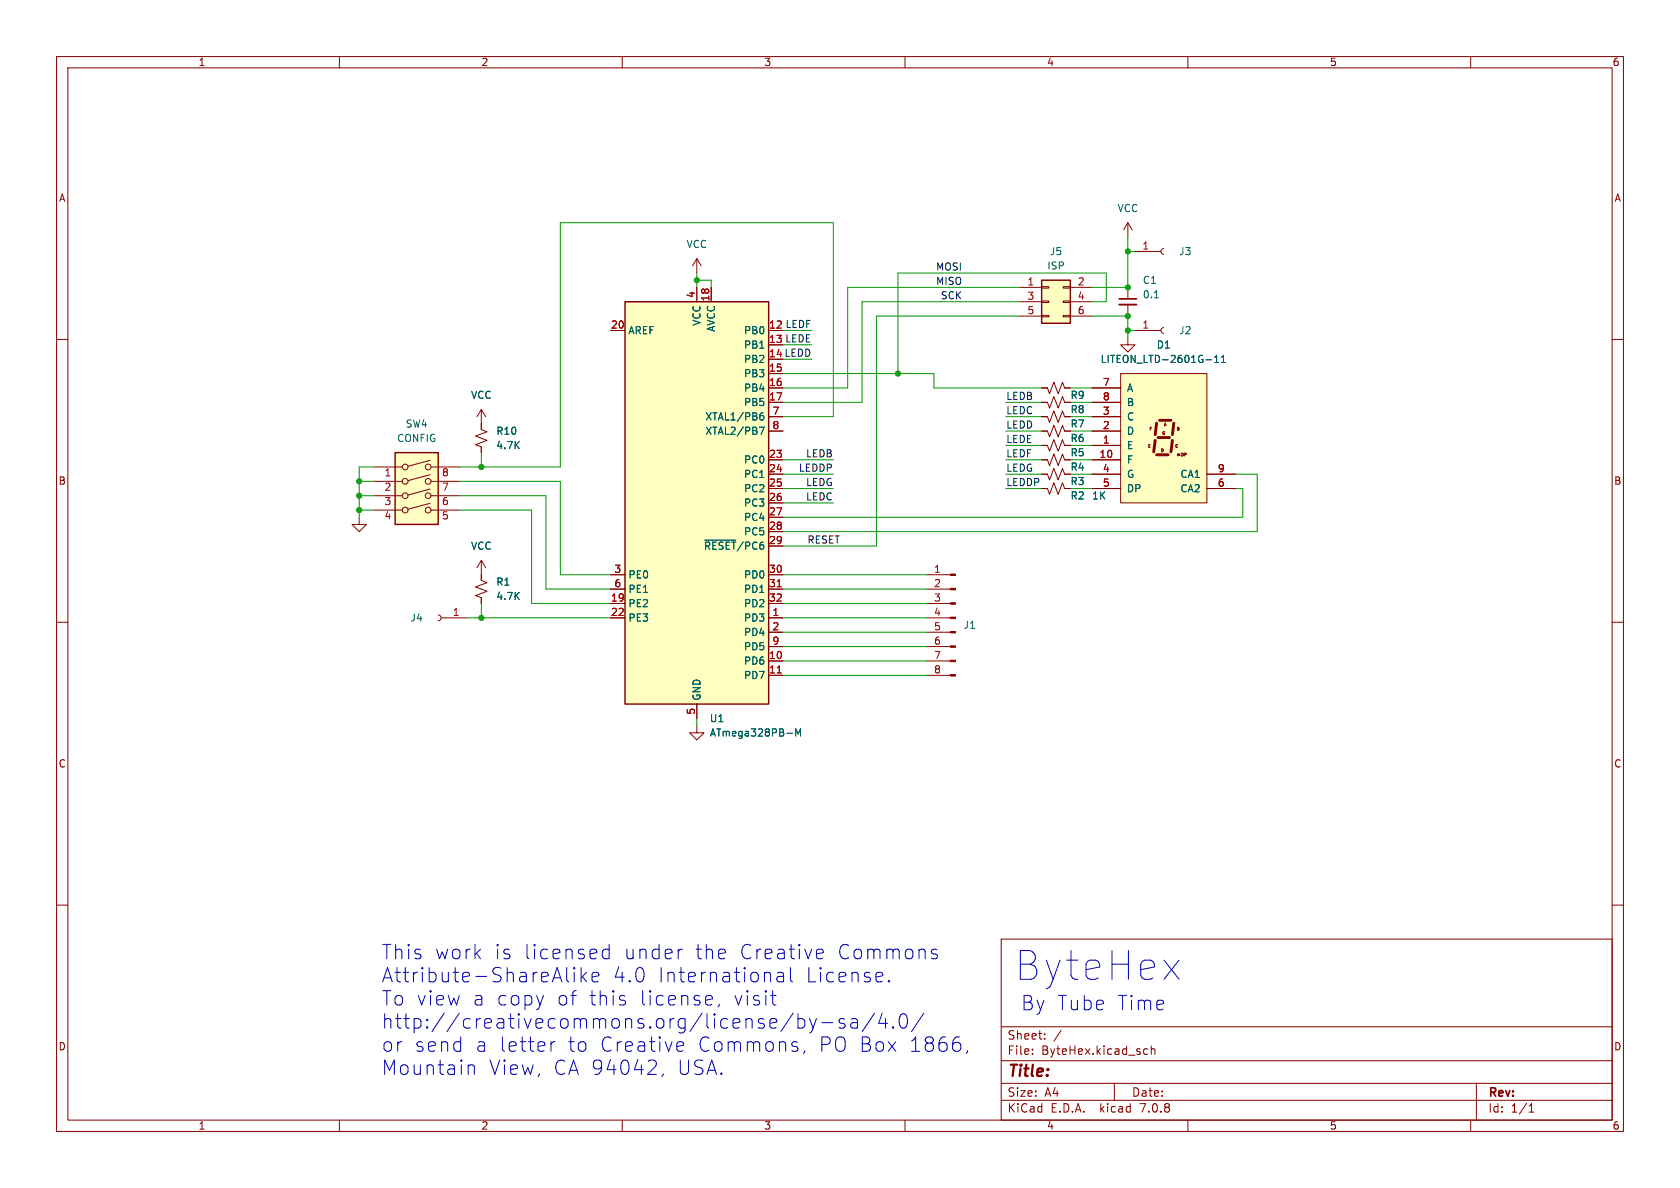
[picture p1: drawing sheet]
<svg xmlns="http://www.w3.org/2000/svg" width="297mm" height="210mm" viewBox="0 0 297 210" stroke-linecap="round" stroke-linejoin="round" font-family="sans-serif">
<g fill="none" stroke="#840000" stroke-width=".18">
<path d="M10 10h277v190h-277zM12 12h273v186h-273zM60 10v2M110 10v2M160 10v2M210 10v2M260 10v2M10 60h2M285 60h2M85.1 74.9v1l1 .4-2 .8 2 .8-2 .7 1 .4v1M184.1 76.2h1.1l.3 1 .8-2 .8 2 .7-2 .4 1h1M198.1 66h15.3v22.9h-15.3z"/>
<path d="M63.5 91.4v1.3h1.3l-1.3 1.3-1.3-1.3h1.3M66 82.6h5.1M66 85.1h5.1M66 87.6h5.1M66 90.2h5.1M76 89l-3.9 1M76 86.5l-3.9 1M76 83.9l-3.9 1.1M76 81.4l-3.9 1M76.2 82.6h5.1M76.2 85.1h5.1M76.2 87.6h5.1"/>
<path d="M76.2 90.2h5.1M85.1 99.1v3.5l1 .4-2 .8 2 .7-2 .8 1 .4v1M85.1 99.1l-.8 1.2M85.1 99.1l.8 1.2M184.1 86.4h1.1l.3 1 .8-2.1 .8 2.1 .7-2.1 .4 1.1h1M10 110h2M77.5 108.7l.3 .2 .2 .3-.2 .4-.3 .1M78 109.2h4.5M285 110h2M123.2 128.3v1.2h1.3l-1.3 1.3-1.3-1.3h1.3M10 160h2M285 160h2"/>
<path d="M177 166h108v32h-108zM60 198v2M110 198v2M160 198v2M177 194.5h108M177 191.5h108M177 187.5h108M177 181.5h108M182.5 186.3v.1M182.5 185.5v.1M184.7 183.6v.1M184.7 182.8v.1"/>
<path d="M187.6 182.1l-1.3 2M197 191.5v3M202.3 186.3h.6M202.3 185.5h.6M203.5 185.5l.2-.1 .4 .1 .1 .9M203.5 184.9v1.5M210 198v2M260 198v2M261 191.5v6.5M270.3 196.6h.9M270.3 195.5l.4-.4v1.5"/>
<circle cx="71.6" cy="90.2" r=".51"/>
<circle cx="71.6" cy="87.6" r=".51"/>
<circle cx="71.6" cy="85.1" r=".51"/>
<circle cx="71.6" cy="82.6" r=".51"/>
<circle cx="75.7" cy="90.2" r=".51"/>
<circle cx="75.7" cy="85.1" r=".51"/>
<circle cx="75.7" cy="82.6" r=".51"/>
<circle cx="75.7" cy="87.6" r=".51"/>
</g>
<g fill="#ffffc2" stroke="#ffffc2" stroke-width=".18">
<path d="M69.8 80h7.7v12.7h-7.7z"/>
<path d="M198.1 66h15.3v22.9h-15.3z"/>
</g>
<path d="M69.8 80h7.7v12.7h-7.7z" fill="none" stroke="#840000" stroke-width=".25"/>
<path d="M204.2 77.9l-.2 2M204.5 74.8l-.3 2M204.7 77.3h2.1M205 74.3h2M207.3 77.9l-.3 2M207.5 74.8l-.2 2M204.5 80.4h2" fill="none" stroke="#840000" stroke-width=".51"/>
<circle cx="208.3" cy="80.4" r=".25" fill="#840000"/>
<g fill="none" stroke="#840000" stroke-width=".18">
<path d="M199.4 39.4l.8 1.2M199.4 39.4v2.5M199.4 39.4l-.8 1.2M107.9 58.4h2.6M123.2 45.7v2.6M123.2 50.8v2.5M123.2 45.7l-.8 1.3M123.2 45.7l.8 1.3M125.7 50.8v2.5M180.3 50.8h3.8M180.3 53.3h3.8M180.3 55.9h3.8"/>
<path d="M184.1 55.8h1.3v.2h-1.3zM184.1 53.2h1.3v.3h-1.3zM184.1 50.7h1.3v.2h-1.3zM188 55.8h1.2v.2h-1.2zM188 53.2h1.2v.3h-1.2zM188 50.7h1.2v.2h-1.2zM189.2 50.8h3.8M189.2 53.3h3.8M189.2 55.9h3.8M199.4 59.7v1.3h-1.3l1.3 1.2 1.3-1.2h-1.3M199.4 50.8v2M199.4 53.8v2.1"/>
<path d="M200.7 44.5h4.5M200.7 58.4h4.5M205.7 43.9l-.3 .2-.2 .3 .2 .4 .3 .2M205.7 57.9l-.3 .1-.2 .4 .2 .4 .3 .1M85.1 72.4l-.8 1.3M85.1 72.4v3.5M85.1 79v1M85.1 72.4l.8 1.3M135.9 76.2h2.5M135.9 73.7h2.5M135.9 68.6h2.5M135.9 71.1h2.5"/>
<path d="M135.9 66h2.5M184.1 68.6h1.1l.3 1 .8-2 .8 2 .7-2 .4 1h1M184.1 71.1h1.1l.3 1 .8-2 .8 2 .7-2 .4 1h1M184.1 73.7h1.1l.3 1 .8-2.1 .8 2.1 .7-2.1 .4 1.1h1M184.1 78.7h1.1l.3 1.1 .8-2.1 .8 2.1 .7-2.1 .4 1h1M184.1 76.2h1.1M188.2 76.2h1M193 78.7h5.1M193 76.2h5.1M193 73.7h5.1M193 68.6h5.1M193 71.1h5.1"/>
<path d="M203.3 78.6h-.2v.5M203.6 75.5h-.2v.5M205.5 79.4l-.1-.1v.6M205.8 75.3l.2-.5 .2 .5M208.4 75.6l-.3-.1v.5M135.9 81.3h2.5M135.9 83.8h2.5M135.9 86.4h2.5M135.9 88.9h2.5M135.9 91.4h2.5M135.9 94h2.5M135.9 96.5h2.5"/>
<path d="M184.1 83.8h1.1l.3 1 .8-2 .8 2 .7-2 .4 1h1M184.1 81.3h1.1l.3 1 .8-2 .8 2 .7-2 .4 1h1M184.1 86.4h1.1M188.2 86.4h1M193 81.3h5.1M193 83.8h5.1M193 86.4h5.1M209.1 80.1h-.2v.5M209.7 80.1h-.3v.5M213.4 83.8h5M213.4 86.4h5M85.1 101.6v1"/>
<path d="M85.1 105.7v1M107.9 109.2h2.6M107.9 106.7h2.6M107.9 104.1h2.6M107.9 101.6h2.6M135.9 119.4h2.5M135.9 116.8h2.5M135.9 114.3h2.5M135.9 111.8h2.5M135.9 109.2h2.5M135.9 106.7h2.5M135.9 104.1h2.5"/>
<path d="M135.9 101.6h2.5M163.8 119.4h4.2M163.8 116.8h4.2M163.8 114.3h4.2M163.8 111.8h4.2M163.8 109.2h4.2M163.8 106.7h4.2M163.8 104.1h4.2M163.8 101.6h4.2M123.2 124.5v2.5"/>
</g>
<path d="M204.1 52.6h.7M134.3 75.5h.8l-.5 1.3M134.4 73.6l.4-.1 .2 .2-.1 .5h-.3l-.2-.1M134.9 73h-.3l-.2 .3M213.2 63.6h1M214.7 64.1h.7M214.7 63.2l.4-.4v1.3M215.9 64.1h.8M215.9 63.2l.4-.4v1.3M124.6 95.5h5.5M139.1 129.6h1M140.7 130.1v-1.3l.4 1 .4-1v1.3" fill="none" stroke="#006464" stroke-width=".18"/>
<g fill="#840000" stroke="#840000" stroke-width=".18">
<path d="M168 119.3h.9v.2h-.9z"/>
<path d="M168 116.7h.9v.3h-.9z"/>
<path d="M168 114.2h.9v.2h-.9z"/>
<path d="M168 111.6h.9v.3h-.9z"/>
<path d="M168 109.1h.9v.2h-.9z"/>
<path d="M168 106.6h.9v.2h-.9z"/>
<path d="M168 104h.9v.3h-.9z"/>
<path d="M168 101.5h.9v.2h-.9z"/>
</g>
<path d="M197.9 53.8h3" fill="none" stroke="#840000" stroke-width=".33"/>
<path d="M197.9 52.8h3" fill="none" stroke="#840000" stroke-width=".3"/>
<g fill="#ffffc2" stroke="#ffffc2" stroke-width=".18">
<path d="M184.1 49.5h5.1v7.7h-5.1z"/>
<path d="M110.5 53.3h25.4v71.2h-25.4z"/>
</g>
<path d="M110.5 53.3h25.4v71.2h-25.4zM184.1 49.5h5.1v7.7h-5.1z" fill="none" stroke="#840000" stroke-width=".25"/>
<path d="M137.4 119h.7M137.4 103.7h.7" fill="none" stroke="#a90000" stroke-width=".18"/>
<g fill="none" stroke="#0000c2" stroke-width=".18">
<path d="M100.2 171v2.2l.4 .4M101.5 171v.3M101.5 171.9v1.7M101.5 171l-.1 .2 .1 .1M101.5 171l.1 .2-.1 .1M102.7 171v2.6M103 172.6l.7 1M103.7 171.9l-1 .9M104.7 172.7l1.2-.2-.1-.5-.8-.1-.3 .3v1l.1 .3 .2 .1 .8-.1M107.7 166.9v2.6M107.7 167.9l-.7-.1-.5 .5v.7l.2 .4 .3 .1 .7-.1M110.2 176.8l.4 .4-.1 .3-.3 .2"/>
<path d="M110.2 176l.3 .1M120.6 167.8l-.5 .1M125.1 176l.7 .1 .2 .5-1.3 .2M125.8 177.5l-.7 .2M127.2 177.5l-.3 .5M136.2 176h1M136.6 175.1v2.2l.1 .2 .5 .2M137.4 172l.3-.1 .7 .1 .1 .2v1.4M138.5 172.5l-.8 .1a.5 .5 0 0 0-.4 .5 .5 .5 0 0 0 .4 .5l.8-.1M139.7 171v2.2l.4 .4M140.2 179.1l-2.2 3.3M141.1 179.2v2.6"/>
<path d="M144.5 169.4l.2 .1 .7-.1M144.5 167.9l.7-.1 .2 .1 .1 .5-1.2 .2M154.6 179.1l-2.2 3.3M155.9 179.1l-.6 1.8h1.6M157.2 173.3l.1 .2-.1 .1M157.2 173.3l-.2 .2 .2 .1M157.2 173.3v.3M159.2 179.5a.61 .61 0 0 1 .6-.3 .61 .61 0 0 1 .5 .5 1.49 1.49 0 0 1-.5 2.1 .65 .65 0 0 1-.7-.5 2.17 2.17 0 0 1 .1-1.8zM163.3 179.1l-2.2 3.3M164.7 168.3l.1 .2 .8 .3 .1 .2-.1 .4-.2 .1-.7-.1M165.6 167.9l-.6-.1-.3 .4M205.8 169.7l2.6 3.4"/>
<path d="M208.4 169.7l-2.6 3.4M82.8 188.5a.63 .63 0 0 1 1.1 .1v1.3M97.4 184.1v1.7M98.1 184.1a.65 .65 0 0 0-.7 .5M114.5 189.9h1.5M115.9 187.6l.1 .3-.1 .6M117.2 189.8l-.2 .5M119.8 184.3l.7-.2 .2 .2 .2 .5-1.2 .2M119.8 185.7l.2 .1 .7-.1M140.7 185l.4 .4-.2 .3-.2 .1M140.7 184.1l.2 .2M141.1 180.2l.7-.1 .5 .4v.8l-.3 .3-.2 .2-.7-.2"/>
<path d="M142.3 185.7l-.3 .5M143.1 180.1l.6 1.7M143.4 182.5l-.3 .1M143.7 181.8l-.2 .6M144.3 180.1l-.6 1.7M145.3 180.8h1.9M149.3 180.2l-.6-.1-.4 .3 .1 .4 .9 .2 .1 .3-.1 .3-.2 .2-.8-.2M150.5 180.2l.2-.1 .8 .1 .1 .2v1.4M151.6 180.7l-.9 .1a.5 .5 0 0 0-.3 .5 .5 .5 0 0 0 .3 .5l.9-.2M156.6 180.1v1.7M157.9 181.5l.1 .1-.1 .2M157.9 181.5l-.1 .1 .1 .2"/>
<path d="M157.9 181.5v.3M171.1 185.7l-.3 .5"/>
</g>
<g fill="none" stroke="#009600" stroke-width=".18">
<path d="M123.2 48.3v2.5M123.2 49.5h2.5v1.3M138.4 58.4h5.1M180.3 55.9h-25.4v40.6h-16.5M180.3 50.8h-30.4v17.8h-11.5M180.3 53.3h-27.9v17.8h-14M193 53.3h2.6v-5h-36.9v17.7M193 55.9h6.4v3.8M199.4 41.9v8.9h-6.4M199.4 58.4h1.3M199.4 44.5h1.3M138.4 73.7h8.9v-34.3h-48.2v43.2h-17.8"/>
<path d="M138.4 66h26.7v2.6h19M138.4 63.5h5.1M138.4 61h5.1M177.8 73.7h6.3M177.8 71.1h6.3M177.8 76.2h6.3M177.8 78.7h6.3M189.2 68.6h3.8M189.2 73.7h3.8M189.2 71.1h3.8M189.2 76.2h3.8M189.2 78.7h3.8"/>
<path d="M63.5 85.1h2.5M63.5 90.2h2.5M63.5 87.6h2.5M66 82.6h-2.5v8.8M81.3 85.1h17.8v16.5h8.8M81.3 90.2h12.7v16.5h13.9M81.3 87.6h15.2v16.5h11.4M85.1 80v2.6M138.4 83.8h8.9M138.4 88.9h8.9M138.4 86.4h8.9M138.4 81.3h8.9"/>
<path d="M177.8 83.8h6.3M177.8 86.4h6.3M177.8 81.3h6.3M189.2 83.8h3.8M189.2 86.4h3.8M189.2 81.3h3.8M218.4 86.4h1.3v5h-81.3M218.4 83.8h3.8v10.2h-83.8M82.5 109.2h25.4M85.1 106.7v2.5M138.4 101.6h25.4M138.4 111.8h25.4"/>
<path d="M138.4 109.2h25.4M138.4 104.1h25.4M138.4 106.7h25.4M138.4 119.4h25.4M138.4 116.8h25.4M138.4 114.3h25.4M123.2 127v1.3"/>
</g>
<g fill="#009600" stroke="#009600" stroke-width=".18">
<circle cx="63.5" cy="85.1" r=".46"/>
<circle cx="63.5" cy="87.6" r=".46"/>
<circle cx="85.1" cy="82.6" r=".46"/>
<circle cx="63.5" cy="90.2" r=".46"/>
<circle cx="85.1" cy="109.2" r=".46"/>
<circle cx="158.7" cy="66" r=".46"/>
<circle cx="199.4" cy="44.5" r=".46"/>
<circle cx="199.4" cy="50.8" r=".46"/>
<circle cx="199.4" cy="55.9" r=".46"/>
<circle cx="123.2" cy="49.5" r=".46"/>
<circle cx="199.4" cy="58.4" r=".46"/>
</g>
<text font-size="7.1" fill="#0000c2" x="179.1" y="173.7">ByteHex</text>
<g font-size="3.5" fill="#0000c2">
<text x="67.3" y="169.8">This</text>
<text x="67.3" y="173.9">Attribute-ShareAlike</text>
<text x="76.7" y="169.8">work</text>
<text x="87.2" y="169.8">is</text>
<text x="92.3" y="169.8">licensed</text>
<text x="108.1" y="173.9">4.0</text>
<text x="109.9" y="169.8">under</text>
<text x="116.1" y="173.9">International</text>
<text x="122.5" y="169.8">the</text>
<text x="130.3" y="169.8">Creative</text>
<text x="142.1" y="173.9">License.</text>
<text x="147.5" y="169.8">Commons</text>
<text x="67.3" y="178">To view</text>
<text x="83.3" y="178">a copy</text>
<text x="98.1" y="178">of</text>
<text x="103.7" y="178">this</text>
<text x="112.6" y="178">license,</text>
<text x="129.1" y="178">visit</text>
<text x="180.3" y="178.8">By Tube</text>
<text x="197.3" y="178.8">Time</text>
<text x="67.3" y="182.1">http://creativecommons.org/license/by-sa/4.0/</text>
<text x="67.3" y="186.2">or</text>
<text x="67.3" y="190.2">Mountain</text>
<text x="73.1" y="186.2">send</text>
<text x="83.8" y="186.2">a letter</text>
<text x="86.2" y="190.2">View,</text>
<text x="97.6" y="190.2">CA 94042,</text>
<text x="100" y="186.2">to</text>
<text x="105.6" y="186.2">Creative</text>
<text x="119.4" y="190.2">USA.</text>
<text x="122.9" y="186.2">Commons,</text>
<text x="144.2" y="186.2">PO Box</text>
<text x="160.1" y="186.2">1866,</text>
</g>
<text font-size="2.8" fill="#840000" x="178" y="190.9">Title:</text>
<g font-size="2.1" fill="#840000">
<text x="178" y="184">Sheet:</text>
<text x="178" y="186.7">File:</text>
<text x="184.1" y="186.7">ByteHex.kicad_sch</text>
<text x="178" y="196.9">KiCad</text>
<text x="178" y="194.1">Size:</text>
<text x="184.7" y="194.1">A4</text>
<text x="185.7" y="196.9">E.D.A.</text>
<text x="194.6" y="196.9">kicad</text>
<text x="200" y="194.1">Date:</text>
<text x="201.8" y="196.9">7.0.8</text>
<text x="263" y="194.3">Rev:</text>
<text x="263" y="196.9">Id:</text>
<text x="267.1" y="196.9">1/1</text>
</g>
<g font-size="1.8" fill="#840000">
<text x="35" y="11.9">1</text>
<text x="85" y="11.9">2</text>
<text x="135" y="11.9">3</text>
<text x="185" y="11.9">4</text>
<text x="235" y="11.9">5</text>
<text x="285" y="11.9">6</text>
<text x="10.3" y="35.9">A</text>
<text x="285.3" y="35.9">A</text>
<text x="135.8" y="58.2">12 LEDF</text>
<text x="135.8" y="60.7">13 LEDE</text>
<text x="135.8" y="63.2">14 LEDD</text>
<text x="10.3" y="85.9">B</text>
<text x="285.3" y="85.9">B</text>
<text x="10.3" y="135.9">C</text>
<text x="285.3" y="135.9">C</text>
<text x="10.3" y="185.9">D</text>
<text x="285.3" y="185.9">D</text>
<text x="35" y="199.9">1</text>
<text x="85" y="199.9">2</text>
<text x="135" y="199.9">3</text>
<text x="185" y="199.9">4</text>
<text x="235" y="199.9">5</text>
<text x="285" y="199.9">6</text>
</g>
<g font-size="1.8" fill="#006464">
<text x="197.5" y="37.7">VCC</text>
<text x="121.3" y="44">VCC</text>
<text x="185" y="47.9">ISP</text>
<text x="185.5" y="45.3">J5</text>
<text x="208.4" y="45.3">J3</text>
<text x="201.9" y="50.4">C1</text>
<text x="201.9" y="52.9">0.1</text>
<text x="111" y="59.3">AREF</text>
<text x="124.1" y="57.7" transform="rotate(-90 124.1 57.7)">VCC</text>
<text x="126.6" y="58.8" transform="rotate(-90 126.6 58.8)">AVCC</text>
<text x="131.4" y="59.3">PB0</text>
<text x="208.4" y="59.3">J2</text>
<text x="131.4" y="61.8">PB1</text>
<text x="131.4" y="64.4">PB2</text>
<text x="194.5" y="64.4">LITEON_LTD-2601G-11</text>
<text x="204.4" y="61.8">D1</text>
<text x="83.2" y="70.7">VCC</text>
<text x="131.4" y="66.9">PB3</text>
<text x="131.4" y="69.4">PB4</text>
<text x="131.4" y="72">PB5</text>
<text x="189.2" y="70.7">R9</text>
<text x="199.1" y="69.4">A</text>
<text x="199.1" y="72">B</text>
<text x="71.6" y="75.8">SW4</text>
<text x="87.6" y="77.1">R10</text>
<text x="124.6" y="74.5">XTAL1/PB6</text>
<text x="124.6" y="77.1">XTAL2/PB7</text>
<text x="189.2" y="73.3">R8</text>
<text x="189.2" y="75.8">R7</text>
<text x="199.1" y="77.1">D</text>
<text x="199.1" y="74.5">C</text>
<text x="70.1" y="78.3">CONFIG</text>
<text x="87.6" y="79.6">4.7K</text>
<text x="131.4" y="82.1">PC0</text>
<text x="189.2" y="78.3">R6</text>
<text x="189.2" y="83.4">R4</text>
<text x="189.2" y="80.9">R5</text>
<text x="199.1" y="79.6">E</text>
<text x="199.1" y="82.1">F</text>
<text x="131.4" y="84.7">PC1</text>
<text x="131.4" y="87.2">PC2</text>
<text x="131.4" y="89.8">PC3</text>
<text x="189.2" y="88.5">R2</text>
<text x="189.2" y="86">R3</text>
<text x="193" y="88.5">1K</text>
<text x="199.1" y="84.7">G</text>
<text x="199.1" y="87.2">DP</text>
<text x="208.6" y="87.2">CA2</text>
<text x="208.6" y="84.7">CA1</text>
<text x="131.4" y="92.3">PC4</text>
<text x="131.4" y="94.8">PC5</text>
<text x="83.2" y="97.4">VCC</text>
<text x="124.4" y="97.4">~{RESET}/PC6</text>
<text x="87.6" y="103.7">R1</text>
<text x="87.6" y="106.3">4.7K</text>
<text x="111" y="107.5">PE2</text>
<text x="111" y="102.5">PE0</text>
<text x="111" y="105">PE1</text>
<text x="131.4" y="102.5">PD0</text>
<text x="131.4" y="105">PD1</text>
<text x="131.4" y="107.5">PD2</text>
<text x="72.5" y="110.1">J4</text>
<text x="111" y="110.1">PE3</text>
<text x="131.4" y="110.1">PD3</text>
<text x="131.4" y="112.6">PD4</text>
<text x="170.3" y="111.4">J1</text>
<text x="131.4" y="117.7">PD6</text>
<text x="131.4" y="115.2">PD5</text>
<text x="124.1" y="124" transform="rotate(-90 124.1 124)">GND</text>
<text x="131.4" y="120.2">PD7</text>
<text x="125.4" y="127.9">U1</text>
<text x="125.4" y="130.4">ATmega328PB-M</text>
</g>
<g font-size="1.8" fill="#0f0f0f">
<text x="165.4" y="47.9">MOSI</text>
<text x="165.4" y="50.5">MISO</text>
<text x="166.2" y="53">SCK</text>
<text x="177.8" y="70.8">LEDB</text>
<text x="177.8" y="73.3">LEDC</text>
<text x="177.8" y="75.9">LEDD</text>
<text x="141.1" y="83.5">LEDDP</text>
<text x="142.4" y="80.9">LEDB</text>
<text x="177.8" y="83.5">LEDG</text>
<text x="177.8" y="80.9">LEDF</text>
<text x="177.8" y="78.4">LEDE</text>
<text x="142.4" y="88.6">LEDC</text>
<text x="142.4" y="86">LEDG</text>
<text x="177.8" y="86">LEDDP</text>
<text x="142.6" y="96.2">RESET</text>
</g>
<g font-size="1.8" fill="#a90000">
<text x="201.9" y="44.2">1</text>
<text x="122.9" y="52.8" transform="rotate(-90 122.9 52.8)">4</text>
<text x="125.5" y="53.4" transform="rotate(-90 125.5 53.4)">18</text>
<text x="181.5" y="50.5">1</text>
<text x="181.5" y="53.1">3</text>
<text x="190.4" y="50.5">2</text>
<text x="190.4" y="53.1">4</text>
<text x="107.9" y="58.2">20</text>
<text x="135.8" y="58.2">12</text>
<text x="181.5" y="55.6">5</text>
<text x="190.4" y="55.6">6</text>
<text x="201.9" y="58.2">1</text>
<text x="135.8" y="65.8">15</text>
<text x="135.8" y="60.7">13</text>
<text x="135.8" y="63.2">14</text>
<text x="135.8" y="68.3">16</text>
<text x="135.8" y="70.9">17</text>
<text x="194.9" y="68.3">7</text>
<text x="194.9" y="70.9">8</text>
<text x="136.5" y="73.4">7</text>
<text x="136.5" y="75.9">8</text>
<text x="194.9" y="75.9">2</text>
<text x="194.9" y="73.4">3</text>
<text x="135.8" y="81">23</text>
<text x="135.8" y="83.6">24</text>
<text x="194.3" y="81">10</text>
<text x="194.9" y="78.5">1</text>
<text x="194.9" y="83.6">4</text>
<text x="215.2" y="83.6">9</text>
<text x="67.9" y="84.5">1</text>
<text x="67.9" y="87.1">2</text>
<text x="67.9" y="89.6">3</text>
<text x="78" y="89.6">6</text>
<text x="78" y="87.1">7</text>
<text x="78" y="84.5">8</text>
<text x="135.8" y="86.1">25</text>
<text x="135.8" y="88.6">26</text>
<text x="194.9" y="86.1">5</text>
<text x="215.2" y="86.1">6</text>
<text x="67.9" y="92.2">4</text>
<text x="78" y="92.2">5</text>
<text x="135.8" y="91.2">27</text>
<text x="135.8" y="93.7">28</text>
<text x="108.5" y="101.3">3</text>
<text x="135.8" y="96.3">29</text>
<text x="135.8" y="101.3">30</text>
<text x="165" y="101.3">1</text>
<text x="107.9" y="106.4">19</text>
<text x="108.5" y="103.9">6</text>
<text x="135.8" y="103.9">31</text>
<text x="135.8" y="106.4">32</text>
<text x="165" y="103.9">2</text>
<text x="165" y="106.4">3</text>
<text x="79.9" y="109">1</text>
<text x="107.9" y="109">22</text>
<text x="136.5" y="109">1</text>
<text x="136.5" y="111.5">2</text>
<text x="165" y="109">4</text>
<text x="165" y="111.5">5</text>
<text x="135.8" y="116.6">10</text>
<text x="135.8" y="119.1">11</text>
<text x="136.5" y="114">9</text>
<text x="165" y="114">6</text>
<text x="165" y="116.6">7</text>
<text x="165" y="119.1">8</text>
<text x="122.9" y="126.4" transform="rotate(-90 122.9 126.4)">5</text>
</g>
<g font-size=".7" fill="#840000">
<text x="203.1" y="76.3">F</text>
<text x="205.3" y="77.1">G</text>
<text x="205.6" y="75.5">A</text>
<text x="207.8" y="76.3">B</text>
<text x="202.8" y="79.3">E</text>
<text x="205.1" y="80.1">D</text>
<text x="207.6" y="79.3">C</text>
<text x="208.6" y="80.9">DP</text>
</g>
</svg>
